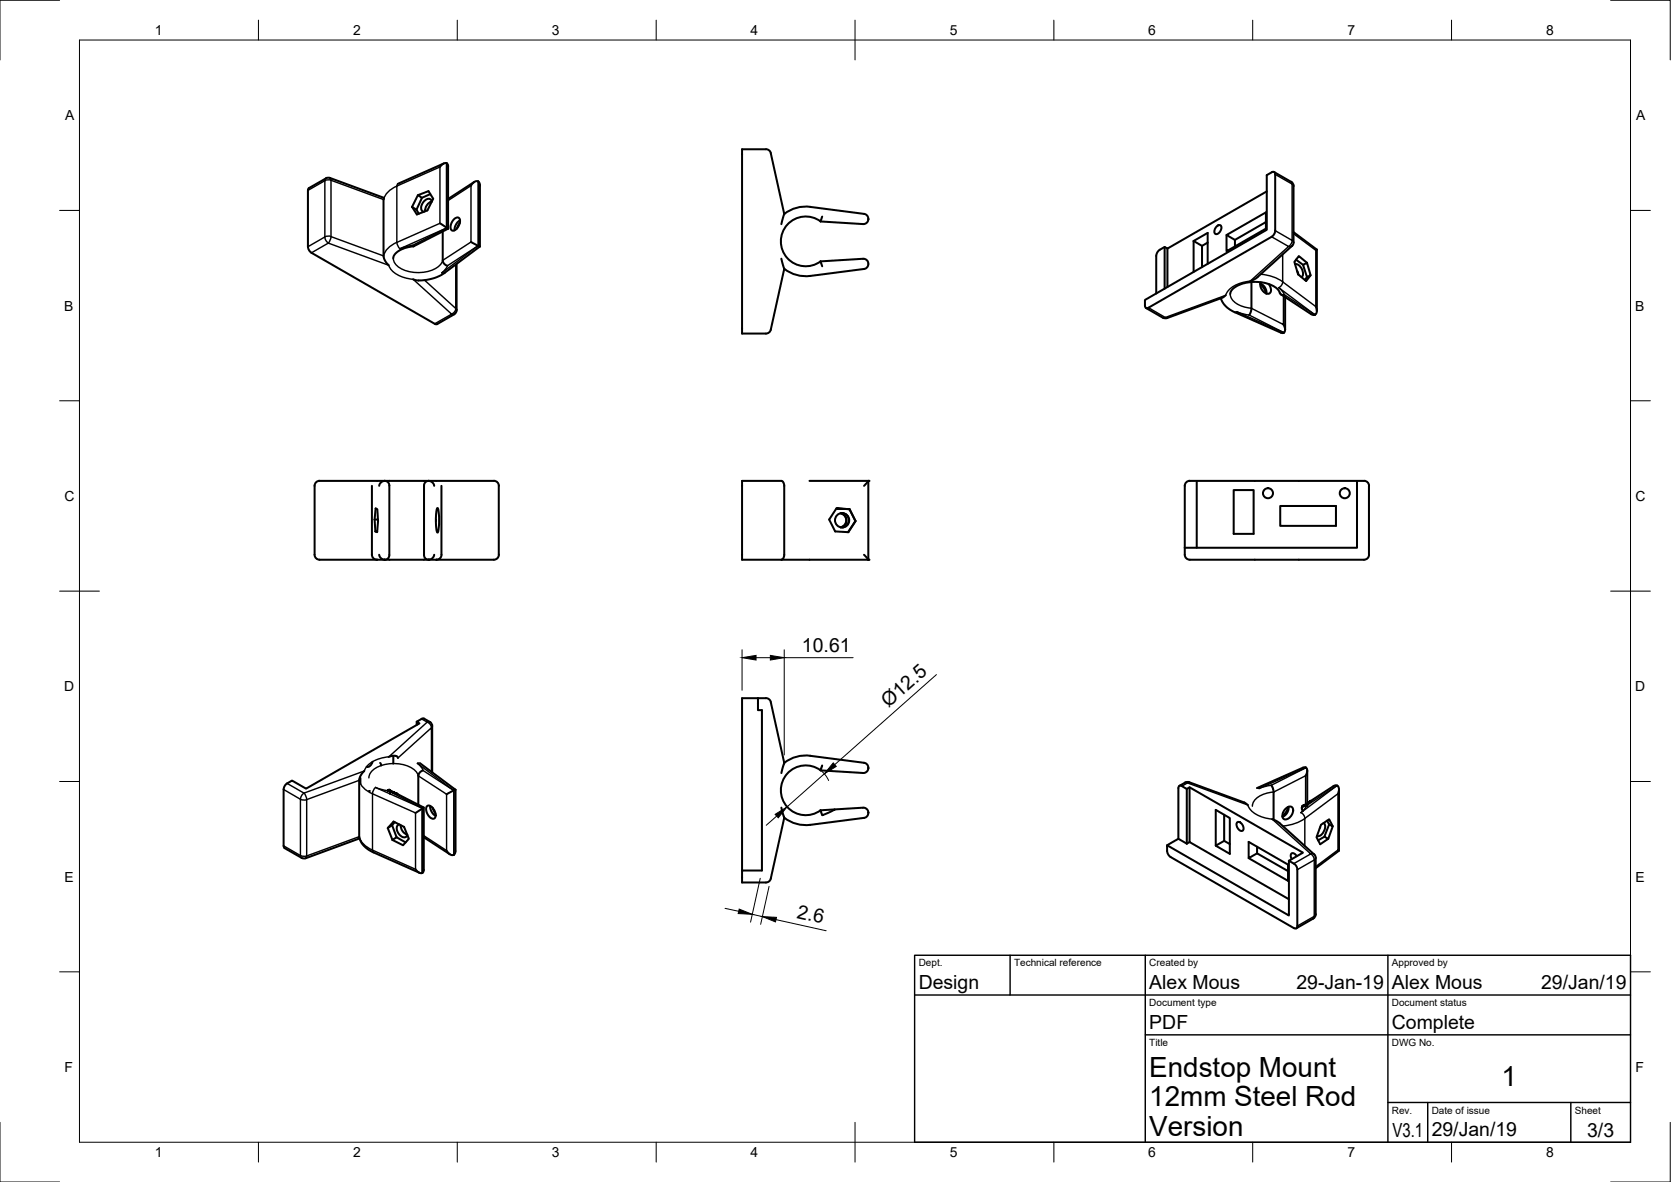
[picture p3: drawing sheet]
<svg xmlns="http://www.w3.org/2000/svg" width="420mm" height="297mm" viewBox="0 0 420 297" stroke-linecap="round" stroke-linejoin="round" font-family="sans-serif">
<!-- layer: Visible -->
<g fill="none" stroke="#000" stroke-width=".51">
<path d="M192.6 37.5h-6v46.3h6l.6-.2 .5-.4 3.5-15.6M192.6 37.5l.9 .4 .3 .6 3.4 15.3M83 44.7l-1.1 .1-4.2 2.5-.2 .3-.1 14.4 .4 1 .5 .5 31 17.9M83 44.7l13.6 5M96.5 49.9l-.1 14.5 .4 1.1 .9 1.2M103.6 52l1.2 1.9 2.7-1 1.4-3-1.2-1.9-2.6 1.1 1 .6-1.4 3M103.6 52l1.1 .7M104.7 52.7l.6 1M105.1 49.1l-1.5 2.9M108.2 48.8l-2.1 .9M108.6 50.6a2.54 2.54 0 0 0-1.7 2.5M108.6 50.7a.91 .91 0 0 0-.7-.8 .91 .91 0 0 0-1 .4 1.91 1.91 0 0 0-.6 2.8l.3 .1"/>
<path d="M110.6 42a1.4 1.4 0 0 1 1.8-.9l.3 .5v15.9M110.6 56.1l2.1 1.4M111.3 58.2v7.3l.5 .9 .7 .4M111.6 41.1l-11.5 5.1M112.7 57.5l-8.7 4.4-.3-.2M114.3 55a.81 .81 0 0 1 1.1-.2 .81 .81 0 0 1 .3 1 2.23 2.23 0 0 1-2 2.1 2.14 2.14 0 0 1 .6-2.9zM115.6 56l-.7 1.5M115.7 55.4a2.88 2.88 0 0 0-1.4 2.5M118.4 46.7a1.4 1.4 0 0 1 1.9-1.1l.4 .9v15.4M119.3 45.7l-6.6 4.3M197.2 53.8l-.7 2.5M197.2 53.8a8.7 8.7 0 0 1 6.5-1.8l13.6 1.7a1.29 1.29 0 0 1 1 1.4 1.29 1.29 0 0 1-1.3 1.2l-10.7-.6"/>
<path d="M206.3 55.6a6.3 6.3 0 0 0-8.3 .9 6.3 6.3 0 0 0 0 8.4 6.3 6.3 0 0 0 8.3 .8M206.7 54.4l-.4 1.3M305.9 56.9a.65 .65 0 0 1 1.2-.1 1.54 1.54 0 0 1-1.5 2 1.42 1.42 0 0 1 .3-1.9zM308.4 59.1v4l9.9-5.6v-4.1l-9.9 5.7 2.1 1.2v1.6M318.3 55.8l-7.8 4.5M318.5 48.1l-25 14.4-.7-.4-1.2 .7M319.8 59.5l.7-.8 .1-.7v-14.2v-.4l-.5-.2-1.6 .8v13.7l-30.6 17.7 .1 1.8 .4 .3 .4-.2 30.9-17.8M320.4 43.3l4.2 2.4M324.6 45.7l.5 .4 .1 .7 .1 14.1-.4 .9M325.2 58.3l5.9 4.4M104 61.9l-2.1 .4-1.6 .7-1 .9-.4 1M114.2 79l-4.3 2.4"/>
<path d="M114.8 66.3v11.6M114.8 77.9l-.1 .6-.5 .5M118.4 60.8l2.3 1.1M120.7 61.9l-10.1 7.4-1.8 .7-1.9 .4-1.7 .1-1.3-.3M196.5 65l.7 2.6M206.3 65.7l10.7-.7a1.29 1.29 0 0 1 1.3 1.2 1.29 1.29 0 0 1-1 1.4l-13.6 1.7a8.8 8.8 0 0 1-6.5-1.7M206.3 65.7l.4 1.2M288.1 77.4l4.3 2.4M291.6 62.8l-.5 .5-.4 1v9.5M292.4 79.8l1.1 .1M292.8 62.1v10.4M293.5 62.5v9.6"/>
<path d="M300.1 60.6l3.6-2.1v7.8M300.1 60.6l2.1 1.2M300.1 60.6v7.8M302.2 61.8v5.3M303.7 61l-1.5 .8M307 75l.3 .8 .9 1.1 1.8 1.4 12.2 5.4a.77 .77 0 0 0 .9-.3 .77 .77 0 0 0 0-.9l-.4-.9M308.2 74.2l-.9 .7-13.8 5M309.3 73.9l.5-1.1 1.5-1.1 2.1-.7 2.3-.2 1.7 .2 2 .5 1.7 1.1 1 1.4 .8 .1M314.7 70.9v6.7l-.6 1.6M316.9 71.4l.9 1.1 .6 1.3M316.9 71.2a2.56 2.56 0 0 1 1.5 2.6M317 70.9a2.26 2.26 0 0 0 2 2.9 1.53 1.53 0 0 0 0-2.4"/>
<path d="M322.1 74l7.6 5a.95 .95 0 0 0 1.2-.1 .95 .95 0 0 0 .1-1.3l-.1-.5M323.1 74.7v8.2M324.8 61.8l-8.7 7.9-1.8 1M325.7 66.4a2.27 2.27 0 0 1 1.8 3l-.2 .2M325.9 65.3l1.7 1.3M326.2 68.1l.3 .9M327.6 66.6l1-.6 .9 3.2-.9 .4zM328.6 66l-2-1.6-1.1 1.4 .9 3.1 2 1.7 1.1-1.4M328.6 69.6l-.5 .7M331.1 62.7l-.2 .2M331.1 62.7v15.4M109.3 81.4h.6"/>
<path d="M93.5 122.1v17.3a1.26 1.26 0 0 0 1.3 1.3M94.2 130.6l.2-2.8 .5 .2 .2 2.9-.3 2.8-.4-.2M94.2 130.6h.8M94.2 130.6l.2 2.9M94.4 133.5h.4M95.3 139.4a1.46 1.46 0 0 0 1.4 1.3M95.3 122.1a1.28 1.28 0 0 1 1.3-1.3 1.28 1.28 0 0 1 1.3 1.2v17.5a1.16 1.16 0 0 1-1.2 1.2M109.2 122.1a1.28 1.28 0 0 0-1.3-1.3 1.28 1.28 0 0 0-1.3 1.2v17.5a1.16 1.16 0 0 0 1.2 1.2M109.2 139.4a1.46 1.46 0 0 1-1.4 1.3M110 127.7a9.1 9.1 0 0 1 .3 4.7l-.3 1.4a11.9 11.9 0 0 1 0-6.1zM111 122.1v17.3a1.26 1.26 0 0 1-1.2 1.3M186.6 120.8h10l.5 .6 .1 18.2-.1 .5-.4 .5-10.1 .1z"/>
<path d="M203.5 120.8h14.8v19.8M210.3 127.8l-1.8 2.8 1.5 2.9 3.3 .2 1.8-2.8-1.5-2.9M211.3 129a1.8 1.8 0 0 1 1.5 1.8 1.8 1.8 0 0 1-1.5 1.7M211.4 129a1.81 1.81 0 0 1 1.5 1.8 1.81 1.81 0 0 1-1.5 1.7M211.7 128.9a1.81 1.81 0 0 1 1.7 1.8 1.81 1.81 0 0 1-1.7 1.9M213.6 128l-3.3-.2 3.3 .2 1.5 2.9M215.1 130.9l-1.9 2.8M217.3 139.4l1 1.3h-21.8M218.3 120.9l-1 1.2M298.4 121.1l.8-.3h43.8a1.26 1.26 0 0 1 1.2 1.3v17.3a1.22 1.22 0 0 1-1.2 1.3h-43.9a1.26 1.26 0 0 1-1.2-1.3v-17.3l.1-.4zM300.9 120.8v16.9M310.2 123.2h5v11h-5z"/>
<path d="M315.5 120.8h.1M321.9 127.2h14v5h-14zM326.6 120.8h.1M341.2 120.8v16.9h-43.3M96.7 140.7h11.1M96.7 140.7h-16.3a1.26 1.26 0 0 1-1.3-1.3v-17.3a1.26 1.26 0 0 1 1.3-1.3h43.8a1.22 1.22 0 0 1 1.2 1.3v17.3a1.22 1.22 0 0 1-1.2 1.3h-16.4M190.6 175.5v3h1v40.3h-5v3h6l.6-.2 .5-.5 3.5-15.6M71.3 198.4v14.2M90.6 195.5v1.4M91.6 193.7l-.9 1.2-.4 1v14.5l.4 1.1 1.2 1.5 1.6 1 12 5.3M93.7 191.4l-.5 .9a.94 .94 0 0 1-1 .4M95.6 191.7l.2 .7"/>
<path d="M97.5 198.7l2.4 .8-2.4-.8 .4-.2-.4 .2 2.4 .8-2.4-.8 .4-.2zM97.7 190.2l1.7-.3 .5 .2 .2 .4M97.9 198.5l-.4 .2 2.4 .8M97.9 198.5l8.7 4.4v15.7a.79 .79 0 0 1-.6 .8 .79 .79 0 0 1-.9-.3l-.6-.7M98.1 199l-.1 .5M98.9 189.9v2M104.8 181.4v.8M105.7 191.9l8.8 6.6M106.4 193.6l-.8 .5-.4 .8v7.3M108.7 194.1l-.1-11.9-.3-.6-1.8-1.1-1.7 .9 .7 .4-28.5 16.4-3.6-2a2.9 2.9 0 0 0-2 1.8l-.1 .4M114.5 198.5l-2.2 1.1M114.5 198.5v15.8a.85 .85 0 0 1-.7 .6 .85 .85 0 0 1-.9-.4l-.6-.8"/>
<path d="M197.2 191.7l-.7 2.6M197.2 191.7l-3.5-15.6-.5-.5-.6-.2-6 .1v43.3M203.7 189.9l13.6 1.8a1.29 1.29 0 0 1 1 1.4 1.29 1.29 0 0 1-1.3 1.2l-10.7-.7M203.7 189.9a8.8 8.8 0 0 0-6.5 1.8M206.3 193.6a6.3 6.3 0 0 0-8.3 .8 6.3 6.3 0 0 0 0 8.4 6.3 6.3 0 0 0 8.3 .8M206.7 192.4l-.4 1.2M296.3 198.1v12.7M296.5 197.5l1.7-.9h.8l13.8 5.1 1 .6M297.2 197.6l1.2 .7 .7-.4 28.5 16.4-3.5 2 1.2 .7M297.2 197.5h-.6l-.3 .5M298.4 198.3v13.7M299.1 197.9v13.7l25 14.4"/>
<path d="M319.7 197.3l.5 1.6v7.1M328.3 195a1.4 1.4 0 0 0 0-2.1h-.7l-11.5 5.1M328.7 193.6v8.3M336.4 199.5a1.46 1.46 0 0 0-.2-2.1h-.7l-7.8 5.1M336.7 198.4v15.4M71.3 212.6l.3 .5M90.4 210.7l-13.8 5-.8-.1-4.2-2.5M97.5 208.1l1.2 3M98.6 207.4l-1.1 .7 1.5-1.6 2.6 1.3 1.2 3-1.5 1.6-2.6-1.3M98.6 207.4l1.1 3M99.3 206.6l-.7 .8M99.7 210.4l2.3 1.3"/>
<path d="M99.7 210.4l-1 .7M100.4 207.2a1.15 1.15 0 0 0-.5 1.8l.9 1.1a.93 .93 0 0 0 .9 .4 .93 .93 0 0 0 .7-.7M100.7 207.4a2.57 2.57 0 0 0 1.7 2.4M106.6 202.9l-2.1 1.4M106.6 210.4l6.5 4.3M107.4 202.6a1.58 1.58 0 0 1 1.9 1.4 1.13 1.13 0 0 1-.5 1.8 2.42 2.42 0 0 1-1.4-3.2zM108.1 202.5a2.88 2.88 0 0 0 1.4 2.5M108.7 203l.8 1.4M196.5 203l.7 2.5M206.3 203.6l10.7-.6a1.29 1.29 0 0 1 1.3 1.1 1.29 1.29 0 0 1-1 1.4l-13.6 1.8a8.8 8.8 0 0 1-6.5-1.8M209.9 203.4l-3.1 1.5-.5-1.3M298.4 212l-2.1-1.2-2.8 1.6"/>
<path d="M299.1 211.6l-.7 .4M307.8 211.3l-2.1 1.2v-9l3.5 2.1v9l-3.5-2.1M307.8 211.3l1.4 .8M307.8 204.8v6.5M311.2 206.6a1.45 1.45 0 0 1 1.2 2.2 1.45 1.45 0 0 1-1.2-2.2zM314 215.7l9.9 5.7v-4.1l-9.9-5.7v4.1l2.1-1.3 7.8 4.5M316.1 212.8v1.6M319.9 205.9l1.8 .9 8.9 8.1 .2 .4v14.8l-.6 .7-4.3 2.5M323.1 203.4a1.18 1.18 0 0 1 2-.3 2.2 2.2 0 0 1-2.2 2.8 1.7 1.7 0 0 1 .2-2.5zM323.9 202.8l-.5 1.2-.9 1.1M324 202.7a2.51 2.51 0 0 1-1.5 2.6M324.1 216.3v13.8l-30.6-17.7a2.97 2.97 0 0 0 .6 2.8l31.6 18.1 .4-.2 .1-.4v-14.2l-.4-1-.5-.5"/>
<path d="M326.1 215.2a.91 .91 0 0 0-1.5-.5l.2 1.2M328.5 202.4l-.8 .1-.3 .4 .3-.4 .6-.1a.39 .39 0 0 0 .6-.4l.5-.6 .3-.1h-.2l-1 1.1h-.7l-.4 .5 .4-.5h.7l.8-.9 .4-.2-.3 .1-.9 1h-.7l-.4 .5 .3-.4 .5-.1a.67 .67 0 0 0 .8-.6l.5-.5h.2h-.2l-1 1.1-.8 .1 .4-.1a.91 .91 0 0 0 1-.7l.4-.4-1 1.1-.8 .1 .8-.1 1-1.1-1 1.1-.8 .1 .8-.1 1-1.1-.7 .8a.67 .67 0 0 1-.8 .3l-.4 .2-.3 .4 .3 .8M332 207.9l-.1 .2M332.8 206.8a2.02 2.02 0 0 1-.5 2.9 1.04 1.04 0 0 1-1.1 .4M333 210.3l-1.6 .9M333.7 206.2l.5 1M334.2 207.2l-1.2 3.1 1 .5-2 1.4-1-1.8 1.1-3.1 2.1-1.4 .9 1.8M334.2 207.2l.9 .5-1.1 3.1M336.4 213.6l.3 .2-5.9 4.4"/>
<circle cx="211.7" cy="130.7" r="1.8"/>
<circle cx="318.8" cy="123.9" r="1.26"/>
<circle cx="338.1" cy="123.9" r="1.26"/>
</g>
<g fill="#000">
<circle cx="218.3" cy="120.8" r=".25"/>
<circle cx="218.3" cy="140.7" r=".25"/>
<circle cx="92.8" cy="198.8" r=".25"/>
</g>
<!-- layer: Visible Narrow -->
<g fill="none" stroke="#000" stroke-width=".36">
<path d="M81.7 59.5l.7-.2 .8 .1-.3 1.1-.3 .6-.8-.9zM81.7 45.4l-4.3 2.4M81.7 59.5l-4.3 2.5M81.7 45.4v14.1M81.9 44.8l-.2 .6M83 44.7l.2 .6M83.2 45.3v14.2l13.3 4.8a5.2 5.2 0 0 1 3.3-3.4l.2 .7 .6 .9M83.2 45.3l13.3 4.8a5.2 5.2 0 0 1 3.3-3.3l.3-.6M83.2 45.3l-.8-.1-.7 .2M99.8 46.8l10.8-4.8v14.1l-10.8 4.8zM112.2 57.3l-11.6 5.2M112.2 57.3l-8.5 4.4"/>
<path d="M112.3 41v16.2M112.4 57.3h-.2M112.7 50.4l5.7-3.7v14.1l-7.1 4.6a5.8 5.8 0 0 1-5.5 3.1 7.3 7.3 0 0 1-6.6-2.4l-.3-1.2M120.2 45.6v16.2M120.3 45.6v16.2M319.7 59.5l4.3 2.4-9.7 8.8M320.6 43.8l4.3 2.5v14.1l-4.3-2.4M324.6 45.7l.7 1.1M325.2 58.7l5.7 4.2v14.2l-8.4-6.3M78.3 63.5l4.2-2.4 15.2 5.6a6.2 6.2 0 0 0 5.2 3.4l1 .1 9.7 8.7-4.3 2.5M103.7 61.7l-3.1 .8M111.8 68.5l-.7 .1"/>
<path d="M114.6 66.5v11l-7.9-7.1M114.8 77.9l-.2-.4-.2 .7-.8 .7 .6 .1M120.1 61.9l-7.6 4.9-.4 .7-1 1.1M120.1 61.9l-9 6.7M120.2 61.8l-.1 .1M293 79.8h-.6M293 79.8l.5 .1M308.2 74.2l-15.2 5.6-4.2-2.5M309.3 73.9a3.9 3.9 0 0 0 3.5 3.2l1.9 .4M310.5 78.5l.5-.2 11.7 5.2M311 78.4l3.1 .8 8.6 4.3M314.3 70.7a7.5 7.5 0 0 0-5.9 2.9l-.2 .6"/>
<path d="M317 68.9a11.1 11.1 0 0 1 5.5 1.9M321.5 72.3l9 6.7M321.5 72.3l1 1 .4 .8 7.6 4.9M322.5 63.9v6.9M322.5 70.8l-.4 1-.6 .5M322.7 74.4v7.2l-8-4.1M324.9 61.8l-.9 .1M325.3 60.9l-.4-.5-.2 .7-.7 .8M330.5 79l.1 .1M322.7 83.5l.1 .1M71.3 198.4l4.2 2.5M92.8 195.5a3.7 3.7 0 0 1 2.8-3 9.1 9.1 0 0 1 8.9 1.3l.7 1.2 7.1 4.6v14.1l-5.7-3.7"/>
<path d="M93.7 199.5v14.1M93.7 199.5l10.8 4.8v14.1l-10.8-4.8M93.7 199.5l-1.5-.8a4.5 4.5 0 0 1-1.9-2.6l-13.2 4.8M94.4 197.9l11.7 5.2M94.4 197.9l3.1 .8 8.6 4.4M94.4 197.9l-.4 .5-.3 1.1M100.1 190.5l8.4-7.6v11M104.9 191.8l9 6.8M105.7 191.8h-.7l.7 .7 .7 1.1 7.5 5M106 180.7l1.4 .8-9.6 8.7a7.5 7.5 0 0 0-5.9 2.9l-.3 .6-15.2 5.6-4.2-2.4M108.1 181.4l-.7 .1 .9 .7 .2 .7 .2-.4M113.9 198.6h.1"/>
<path d="M114.1 198.6v16.2M114.2 198.6v16.2M297.2 197.6l1.4-.8 15.2 5.5a6.2 6.2 0 0 0 5.1 3.4l1 .2 9.7 8.7-4.3 2.4M299 196.6l-1 .1M320.2 199.1l8.1-4.1v7.1M320.2 199a5.7 5.7 0 0 0-5.2 3l-.1 .6M328.3 193l-8.6 4.3-3.1 .9-.5-.2M328.3 193l-11.7 5.2M328.4 192.9l-.1 .1M336.1 197.5l-7.6 4.9-.7 1.2-.7 .6M336.1 197.5l-9 6.7M336.2 197.4l-.1 .1"/>
<path d="M71.3 212.6l4.2 2.4M75.5 200.9v14.1M75.6 215l.2 .6M75.6 200.9l.1-.8 .7-.8 .6 .9 .1 .8M75.6 215l.7 .2 .8-.1M75.6 200.9l.7 .2 .8-.1M77.1 200.9v14.2M77.1 215.1l-.2 .6M93.7 213.6l-1.5-.8a4.5 4.5 0 0 1-1.9-2.6l-13.2 4.9M93.7 213.6l.2 .6M106.1 203.1h.1M106.1 203.2v16.2"/>
<path d="M106.2 203.2v16.2M327.1 204.2l.6 .5 .4 1M328.1 205.7v6.9M328.1 205.7l8.3-6.2v14.1l-5.6 4.2M328.1 205.7a11.1 11.1 0 0 1-5.5 1.9M328.3 202.4v.6M329.6 214.6l.5 .5 .4 1M329.6 214.6l.8 .1M330.5 216.1v14.2l-4.3 2.4M330.5 216.1l-4.3 2.5M330.8 215.6l-.3 .5M330.8 229.7l-.6 1.1"/>
</g>
<!-- layer: Border -->
<g fill="none" stroke="#000" stroke-width=".25">
<path d="M15 .1h-15v15M20 10.1h390v276.9h-390zM65 5.1v5M115 5.1v5M165 5.1v5M215 5.1v10M265 5.1v5M315 5.1v5M365 5.1v5M405 .1h15v15M15 52.9h5M410 52.9h5"/>
<path d="M15 100.7h5M410 100.7h5M15 148.6h10M405 148.6h10M15 196.4h5M410 196.4h5M15 244.2h5M410 244.2h5M0 282.1v14.9h15M65 287v5M115 287v5M165 287v5"/>
<path d="M215 282.1v9.9M265 287v5M315 287v5M365 287v5M420 282.1v14.9h-15"/>
</g>
<!-- layer: TitleBlock -->
<path d="M230 240.1h180v46.9h-180zM230 250h180M254 240.1v9.9M288 240.1v46.9M349 240.1v46.9M288 260.1h122M349 277.1h61M359 277.1v9.9M395 277.1v9.9" fill="none" stroke="#000" stroke-width=".36"/>
<!-- layer: Dimensions -->
<g fill="none" stroke="#000" stroke-width=".25">
<path d="M186.6 163.3v10.2M190.1 165.3h3.6M197.2 163.3v26.4M197.2 165.3h17.3M235.5 169.5l-25.6 22.7M206.3 193.6l1.2 1.1 .8 1.4M207.3 194.5l-9.4 8.3M195.3 205.1l-2.6 2.3M182.3 228.3l3.4 .7M189.1 229.8l2.6 .5M191.2 220.7l-2.5 11M193.4 222.7l-2.1 9.6"/>
<path d="M195.1 231.1l12.6 2.8"/>
</g>
<path d="M186.6 165.3l3.5-.6v1.2zM193.7 164.7l3.5 .6-3.5 .6zM209.5 191.7l.8 .9-3 1.9zM194.9 204.6l3-1.8-2.2 2.7zM185.9 228.5l3.2 1.3-3.5-.2zM191.7 230.3l3.5 .2-.2 1.2z" fill="#000" stroke="#000" stroke-width=".25"/>
<g font-size="7">
<text x="289" y="270.6">Endstop Mount</text>
<text x="377.5" y="273">1</text>
<text x="289" y="278.1">12mm Steel Rod</text>
<text x="289" y="285.5">Version</text>
</g>
<g font-size="4.9">
<text x="201.7" y="163.7">10.61</text>
<text x="223.4" y="178" transform="rotate(-42 223.4 178)">Ø12.5</text>
<text x="200.2" y="230.6" transform="rotate(13 200.2 230.6)">2.6</text>
<text x="231" y="248.5">Design</text>
<text x="289" y="248.5">Alex Mous</text>
<text x="326" y="248.5">29-Jan-19</text>
<text x="350" y="248.5">Alex Mous</text>
<text x="387.5" y="248.5">29/Jan/19</text>
<text x="289" y="258.6">PDF</text>
<text x="350" y="258.6">Complete</text>
<text x="350.1" y="285.7">V3.1</text>
<text x="360" y="285.5">29/Jan/19</text>
<text x="399.1" y="285.7">3/3</text>
</g>
<g font-size="3.5">
<text x="39" y="8.8">1</text>
<text x="88.8" y="8.8">2</text>
<text x="138.8" y="8.8">3</text>
<text x="188.7" y="8.8">4</text>
<text x="238.8" y="8.8">5</text>
<text x="288.7" y="8.8">6</text>
<text x="338.8" y="8.8">7</text>
<text x="388.8" y="8.8">8</text>
<text x="16.4" y="30.2">A</text>
<text x="411.4" y="30.2">A</text>
<text x="16.2" y="78">B</text>
<text x="411.2" y="78">B</text>
<text x="16.2" y="125.9">C</text>
<text x="411.2" y="125.9">C</text>
<text x="16.2" y="173.7">D</text>
<text x="411.2" y="173.7">D</text>
<text x="16.2" y="221.6">E</text>
<text x="411.2" y="221.6">E</text>
<text x="16.2" y="269.4">F</text>
<text x="411.2" y="269.4">F</text>
<text x="39" y="290.8">1</text>
<text x="88.8" y="290.8">2</text>
<text x="138.8" y="290.8">3</text>
<text x="188.7" y="290.8">4</text>
<text x="238.8" y="290.8">5</text>
<text x="288.7" y="290.8">6</text>
<text x="338.8" y="290.8">7</text>
<text x="388.8" y="290.8">8</text>
</g>
<g font-size="2.5">
<text x="231" y="242.9">Dept.</text>
<text x="255" y="242.9">Technical reference</text>
<text x="289" y="242.9">Created by</text>
<text x="350" y="242.9">Approved by</text>
<text x="289" y="252.8">Document type</text>
<text x="350" y="252.8">Document status</text>
<text x="289" y="262.9">Title</text>
<text x="350" y="262.9">DWG No.</text>
<text x="350" y="279.9">Rev.</text>
<text x="360" y="279.9">Date of issue</text>
<text x="396" y="279.9">Sheet</text>
</g>
</svg>
